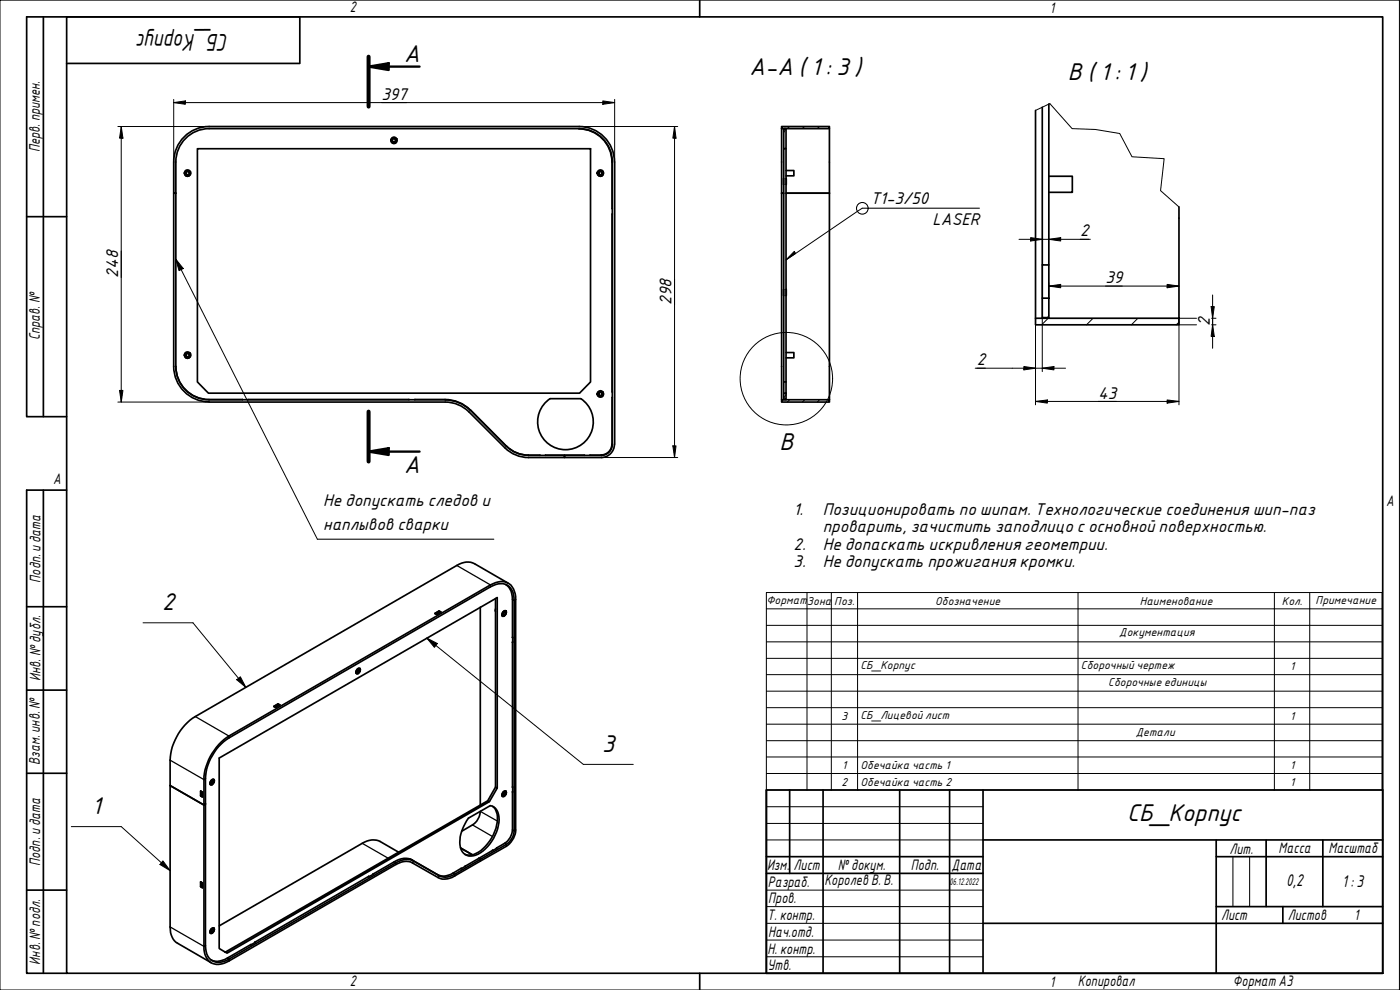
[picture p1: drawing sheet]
<svg xmlns="http://www.w3.org/2000/svg" width="420mm" height="297mm" viewBox="0 0 420 297" stroke-linecap="round" stroke-linejoin="round" font-family="sans-serif">
<g fill="none" stroke="#000" stroke-width=".3">
<path d="M235.9 38.6l-.7 1.1M236.3 38l.7 .6M240.8 38l.7 .6M245.3 38l.6 .6M314.6 95.5l-2 2M314.8 94.6l-.4 .7M328 95.5l-1.9 2M341.5 95.5l-2 2M353.8 96.7l-.8 .8M235.9 118.3l-.7 1.2M237 119.9l-.7 .7M241.5 119.9l-.7 .7"/>
<path d="M245.9 119.9l-.6 .7"/>
</g>
<g fill="none" stroke="#000" stroke-width=".51">
<path d="M62.7 38h111.1a10.6 10.6 0 0 1 10.6 10.6M62.7 38.6h111.1a10 10 0 0 1 10 10v84.7M62.8 38.6a10 10 0 0 0-10 10v61.4M62.8 38a10.6 10.6 0 0 0-10.7 10.6v9.4h.7h-.7v52M173.7 38.7a9.9 9.9 0 0 1 9.9 9.9M234.6 38h14.3v.6h-14.3zM234.6 38.6v81.3M235.2 38.6h.7v6h-.7zM248.9 38.6v81.3M310.8 33.1v62.4M314.8 31.2v48.3h-2v-47.3M55.4 51.5l.9-.5 .8 .5v.9l-.8 .5-.9-.5z"/>
<path d="M55.8 51.1h1l.5 .8-.5 .9h-1l-.5-.9zM59.2 44.6h118v70l-3.3 3.4h-111.4l-3.3-3.4zM117.4 41.6l.8-.5 .9 .5v1l-.9 .5-.8-.5zM117.7 41.3h1l.5 .8-.5 .9h-1l-.4-.9zM179.3 51.5l.9-.5 .8 .5v.9l-.8 .5-.9-.5zM179.7 51.1h1l.5 .8-.5 .9h-1l-.5-.9zM183.7 48.6l.1 14M184.5 48.6v84.7M234.6 58h.6M235.2 53.6v1.8M235.2 44.6v73.4M235.9 51.2h2.4v1.6h-2.4"/>
<path d="M235.9 53.6v1.8M235.9 44.6v70h-.7M235.9 58h13M314.8 52.9h7v4.8h-7M183.8 64.2v53.4M312.8 79.5v10M314.8 79.5v10M353.8 62.1v33.4h-43v2h43v-2M235.2 86.9v1.8M235.9 86.9v1.8M312.8 89.5h2v5.8h-2zM312.8 95.3v.2"/>
<path d="M314.8 95.3v.2M52.1 109.9a10.6 10.6 0 0 0 10.7 10.7M55.4 106l.9-.4 .8 .4v1l-.8 .6-.9-.6zM55.8 105.7h1l.5 .8-.5 .9h-1l-.5-.9zM62.7 119.9l70.9 .1a10.6 10.6 0 0 1 7.6 3.1M62.8 119.9a10 10 0 0 1-10-10 9.9 9.9 0 0 0 9.9 10h10.1M74.4 119.9h48.3M133.6 119.9a10.7 10.7 0 0 1 7.5 3.1l10.9 10.8a9.2 9.2 0 0 0 6.5 2.8h3.6M133.6 119.9h-9.1M165.1 119.6a8.4 8.4 0 0 0-1.7 12.5 8.4 8.4 0 0 0 12.6 0 8.4 8.4 0 0 0-1.7-12.5M165.1 119.6h9.2M179.3 117.7l.9-.5 .8 .5v1l-.8 .5-.9-.5z"/>
<path d="M179.7 117.4h1l.5 .8-.5 .8h-1l-.5-.8zM183.8 119.2l-.2 14a3.3 3.3 0 0 1-3.2 3.3M234.6 119.9h14.3v.7h-14.3zM235.2 118h.7v1.9h-.7zM235.2 119.9h.1M235.9 105.8h2.4v1.6h-2.4M235.9 114.6v3.4M235.9 119.9h.1M62.7 120.6h70.9a10 10 0 0 1 7.1 3M140.7 123.6l10.8 10.7a10 10 0 0 0 7.1 3M141.2 123l10.8 10.9M152 133.8a9.3 9.3 0 0 0 6.6 2.8"/>
<path d="M163.7 136.6h11.7M180.4 136.6h-3.4M183.8 133.3a3.3 3.3 0 0 1-3.4 3.3h-21.8M184.4 133.3a4 4 0 0 1-3.9 4h-11.1v-.7v.7h-10.8M148.7 179.6v56.5M151.8 175.4a5 5 0 0 1 2 4.5l.1 11.3M152.5 175l-10.1-5.9a5.2 5.2 0 0 0-5.3 .6l-78.5 45.3a16.5 16.5 0 0 0-7.5 13.1v50a5.4 5.4 0 0 0 2.2 4.9l10.1 5.8M131.1 184.3l1.1-.7-.4-.2-1.2 .7 .5 .3M131.8 183.3l-1.3 .8 .6 .3 1.2-.8-.5-.2M132.2 183.6v.1M144.1 182.2v59.3M148.7 182.7v.8"/>
<path d="M150.7 184.6v.2M150.9 183.6l.7-.4 .4 .4-.4 1-.7 .4-.3-.5zM151.1 183.7l.3-.3a.67 .67 0 0 1 .3 .9 .67 .67 0 0 1-.8 .3zM151.1 183.8l.3-.2a.48 .48 0 0 1 .2 .6 .48 .48 0 0 1-.6 .3zM151.2 184.8h.1M151.3 183.2l.6 .1v.8l-.6 .7h-.6v-.8zM151.8 184.1h.1M153.8 191.2v1.5M153.8 192.6h.1M153.8 192.6l.1 43.5M82.2 212l.5 .3M82.2 211.9l1.2-.6 .5 .2-1.2 .7"/>
<path d="M83.4 211.2l-1.2 .7 .5 .4 1.3-.8-.6-.2M83.9 211.5v.1M106.9 201.9v.1M107.1 200.8l.7-.3 .4 .4-.4 .9-.7 .4-.3-.5zM107.3 201l.3-.3a.67 .67 0 0 1 .3 .9 .67 .67 0 0 1-.8 .3zM107.3 201.1l.3-.2a.48 .48 0 0 1 .1 .6 .48 .48 0 0 1-.5 .2zM107.4 202l.1 .1M107.5 200.5l.6 .1v.8l-.6 .7-.6-.1v-.7zM108 201.3l.1 .1M51.1 235.7l10.1 5.8M60.2 238.8l.6 .3v-1.4l-.6-.4 .1 1.5M60.3 238.8l.5 .3"/>
<path d="M60.3 238.8v-1.4l.4 .3v1.4M60.3 237.4h.1M60.8 237.7h-.1M63.1 235.3v.1M63.3 234.2l.7-.5 .4 .5-.4 .9-.7 .5-.3-.5zM63.4 234.4l.4-.2a.48 .48 0 0 1 .1 .6 .48 .48 0 0 1-.5 .2zM63.6 235.4h.1M63.6 234.1l.2-.1a.64 .64 0 0 1 .3 .9 .64 .64 0 0 1-.9 .3v-.6zM63.7 233.9h.6v.8l-.6 .7h-.6v-.8zM64.2 234.7h.1M65.7 223.4l3-2.6 78.5-45.3a5 5 0 0 1 6.2 .1l.7 1.1 .6 2.3v70a6.1 6.1 0 0 1-2.7 4.9l-7.9 4.5v-.5v.5l-8.4 4.9-1.5 .4a3.5 3.5 0 0 1-2.7-.4l-7.7-4.4a4.8 4.8 0 0 0-5 .5l-50.1 28.9a4.6 4.6 0 0 1-6.5-.5l-.7-1.4-.3-1.6v-43.3l.5-.3-.5 .3v-7.6a16.8 16.8 0 0 1 4.5-10.5zM149.2 236.5v-57.2l-83.4 48.1v57.2l2.3 1.4 78.8-45.5-.5-.2-78.8 45.4"/>
<path d="M150.7 238.7v.2M150.9 237.7l.7-.4 .4 .5-.4 .9-.7 .4-.3-.5zM151.1 237.8l.3-.3a.67 .67 0 0 1 .3 .9 .67 .67 0 0 1-.8 .3zM151.1 237.9l.3-.2a.48 .48 0 0 1 .2 .6 .48 .48 0 0 1-.6 .3zM151.2 238.9h.1M151.3 237.3l.6 .1v.8l-.6 .7h-.6v-.8zM151.8 238.2h.1M153.8 236.1v1.5M153.8 237.6v11.4a5.1 5.1 0 0 1-2.4 4l-2.4 1.4M153.9 237.5l-.1 .1M119.6 255.7l-5.6-3.2a5.4 5.4 0 0 0-5.3 .5l-42.9 24.8M123.3 257.8l8.5 4.9 1.8 .5 2.2-.5 8.3-4.8"/>
<path d="M138.2 254.4l3.5 2.1M139.6 259.9l-1.2 .8M139.6 259.9v.1M140.6 245.5l6.5-3.8a3.7 3.7 0 0 1 2.7 4.2 12.8 12.8 0 0 1-7.1 10.7 3.5 3.5 0 0 1-4.7-3.8 13.2 13.2 0 0 1 2.6-7.3zM143.6 257.5l.5 .4M144.1 257.9l7.9-4.5a5.4 5.4 0 0 0 2.3-4.1v-69.2a4.6 4.6 0 0 0-3.3-5l-1.5 .1-2.3 .9-78.5 45.3a15.8 15.8 0 0 0-7 12.2v50.1a4.5 4.5 0 0 0 3.3 5h1.4l1.5-.5 50.9-29.3a5.2 5.2 0 0 1 5.3-.5M144.1 243.4a5.4 5.4 0 0 1-2.3 4.1l-3.2 1.9M146.4 240.3l2.3-4.2 .5 .4-2.3 4M147.8 255.1l.1 .1M147.8 241.9a5.3 5.3 0 0 1 1.2 5.7 12.6 12.6 0 0 1-6.9 8.8 3.9 3.9 0 0 1-2.6-.1M147.9 255.2l-8.3 4.7M149 254.4l-1.1 .8"/>
<path d="M149 254.4v.2M60.3 266l-.1-1.4 .6 .3v1.5l-.6-.3M60.3 264.7l.4 .2v1.4l-.4-.3zM60.3 264.7h.1M60.7 264.9h.1M60.8 266.2l-.1 .1M63.1 279.8v.2M63.3 278.8l.7-.4 .4 .4-.4 .9-.7 .4-.3-.5zM63.4 279l.4-.2a.48 .48 0 0 1 .1 .5 .48 .48 0 0 1-.5 .3zM63.6 280h.1M63.6 278.7l.2-.1a.67 .67 0 0 1 .3 .9 .67 .67 0 0 1-.9 .3v-.7zM63.7 278.4l.6 .1v.8l-.6 .7h-.6v-.8z"/>
<path d="M64.2 279.3h.1M110.6 263l.1 .1M110.7 263.1l-34.2 19.6M111.9 262.3l-1.2 .8M111.9 262.3v.1M138.4 260.6v.1M138.4 260.7v-.2a10.2 10.2 0 0 1-5.2 2.4l-1.9-.5-7.6-4.4a5.2 5.2 0 0 0-5.3 .6l-6.5 3.7M75.2 283.4l.1 .1M75.3 283.5l-8.6 4.6a3.9 3.9 0 0 1-3.4-.1M76.5 282.7l-1.2 .8M76.5 282.7v.1"/>
<circle cx="56.3" cy="52" r=".73"/>
<circle cx="56.3" cy="52" r=".48"/>
<circle cx="118.2" cy="42.1" r=".73"/>
<circle cx="118.2" cy="42.1" r=".48"/>
<circle cx="180.2" cy="52" r=".73"/>
<circle cx="180.2" cy="52" r=".48"/>
<circle cx="56.3" cy="106.6" r=".73"/>
<circle cx="56.3" cy="106.6" r=".48"/>
<circle cx="180.2" cy="118.2" r=".73"/>
<circle cx="180.2" cy="118.2" r=".48"/>
</g>
<g fill="none" stroke="#000" stroke-width=".38">
<path d="M137.1 169.7l10.1 5.8v.6M153.8 179.9l.5 .2 .4-.2M58.6 215l10.1 5.8v.6M51.1 228.1l10.1 5.8 .5-.3M108.7 253l7.8 4.5M118.3 258.6l.5 .3v.5M124.1 258.4l-.3 .5M141.8 247.5l6 3.5M144.1 243.4l5.2 3M151.4 253l.6 .4v.5M153.8 249l.5 .3 .4-.3M51.1 278.1l10.1 5.9 .5-.3"/>
<path d="M131.8 262.7l-.3 .6M136 262l.5 .3v.5M68.2 287.5l.5 .3v.5"/>
</g>
<path d="M310.8 33.1l4.3-2 6.7 7.5 6.9 .2 7.3 1.3 3.7 6.9 9.7 .6-1.1 9.6 5.5 4.9" fill="none" stroke="#000" stroke-width=".3"/>
<path d="M110.6 17v15M110.6 123.5v15" fill="none" stroke="#000" stroke-width="1.2"/>
<path d="M110.6 20l6-1v2zM110.6 20h15.3M110.6 135.5l6-1v2zM110.6 135.5h15.3" fill="none" stroke="#000" stroke-width=".7"/>
<g fill="#000">
<path d="M110.6 20l6-1v2z" fill-rule="evenodd"/>
<path d="M110.6 135.5l6-1v2z" fill-rule="evenodd"/>
</g>
<circle cx="236" cy="113.6" r="13.9" fill="none" stroke="#000" stroke-width=".3"/>
<path d="M20 5.1h395v286.9h-395zM210 0v5.1M210 292v5" fill="none" stroke="#000" stroke-width=".51"/>
<path d="M0 0h420v297h-420z" fill="none" stroke="#000" stroke-width=".3"/>
<g fill="none" stroke="#000" stroke-width=".51">
<path d="M230 237h185v55h-185zM237 237v25.1M247 237v55M270 237v55M285 237v55M295 237v55M230 257h65M295 252h120M365 257h50M365 252v40M380 252v20M397 252v20"/>
<path d="M230 262.1h65M295 277h120M365 272h50M385 272v5"/>
</g>
<path d="M230 242h65M230 247.1h65M230 252h65M370 257v15M375 257v15M230 267.1h65M230 272h65M230 277h65M230 282.1h65M230 287.1h65" fill="none" stroke="#000" stroke-width=".3"/>
<path d="M13 5.1v119.9M20 19h70v-13.9h-82v119.9h12M8 65h12M13 147.1v144.9M20 147.1h-12v144.9h12M8 182h12M8 207.1h12M8 232h12M8 267.1h12" fill="none" stroke="#000" stroke-width=".51"/>
<g fill="none" stroke="#000" stroke-width=".3">
<path d="M35.4 38h27.3M36.4 38l.5 3.5h-1zM36.4 38v82.6M52.1 30.8l3.5-.5v1zM52.1 30.8h132.4M52.1 29.8v28.2M173.8 38h29.6M180.9 30.3l3.6 .5-3.6 .5zM184.5 29.8v18.8M202.4 38l.5 3.5h-1zM202.4 38v99.3M305.8 71.8h21.4"/>
<path d="M309.3 71.3l3.5 .5-3.5 .5zM312.8 79.5v32M314.8 71.8l3.5-.5v1zM324.2 71.8h2.5M310.8 95.5v26M314.8 85.8l3.5-.5v1zM314.8 85.8h39M314.8 84.8v4.7M350.3 85.3l3.5 .5-3.5 .5zM353.8 97.5h5.3M359.1 95.5h-5.3v26M363.5 92h.9l-.5 3.5z"/>
<path d="M363.6 95.5h1.3M363.6 97.5h1.3M363.9 97.5l.5 3.5h-.9zM363.9 88.5v16M35.9 117.1h1l-.5 3.5zM292.7 110.5h27.1M307.3 110l3.5 .5-3.5 .5zM312.8 110.5l3.5-.5v1zM35.4 120.6h27.3M180.5 137.3h22.9M201.9 133.8h1l-.5 3.5zM310.8 120.4l3.5-.4v1z"/>
<path d="M310.8 120.4h43M350.3 120l3.5 .4-3.5 .6z"/>
</g>
<g fill="#000">
<path d="M52.1 30.8l3.5-.5v1z" fill-rule="evenodd"/>
<path d="M180.9 30.3l3.6 .5-3.6 .5z" fill-rule="evenodd"/>
<path d="M36.4 38l.5 3.5h-1z" fill-rule="evenodd"/>
<path d="M202.4 38l.5 3.5h-1z" fill-rule="evenodd"/>
<path d="M309.3 71.3l3.5 .5-3.5 .5z" fill-rule="evenodd"/>
<path d="M314.8 71.8l3.5-.5v1z" fill-rule="evenodd"/>
<path d="M314.8 85.8l3.5-.5v1z" fill-rule="evenodd"/>
<path d="M350.3 85.3l3.5 .5-3.5 .5z" fill-rule="evenodd"/>
<path d="M363.5 92h.9l-.5 3.5z" fill-rule="evenodd"/>
<path d="M35.9 117.1h1l-.5 3.5z" fill-rule="evenodd"/>
<path d="M307.3 110l3.5 .5-3.5 .5z" fill-rule="evenodd"/>
<path d="M312.8 110.5l3.5-.5v1z" fill-rule="evenodd"/>
<path d="M363.9 97.5l.5 3.5h-.9z" fill-rule="evenodd"/>
<path d="M201.9 133.8h1l-.5 3.5z" fill-rule="evenodd"/>
<path d="M310.8 120.4l3.5-.4v1z" fill-rule="evenodd"/>
<path d="M350.3 120l3.5 .4-3.5 .6z" fill-rule="evenodd"/>
</g>
<g fill="none" stroke="#000" stroke-width=".3">
<path d="M52.8 77.8l2.2 2.8-1.3 .6zM52.8 77.8l42.4 84M257.3 63.4l-18.5 12.7-.4-.7-2.5 2.6 2.9-1.9-2.9 1.9M230 177.8h184.8v59.2h-184.8zM242.2 177.8v59.2M249.5 177.8v59.2M257.4 177.8v59.2M323.5 177.8v59.2M382.5 177.8v59.2M393.1 177.8v59.2M42.9 186.9h15l15.9 19.3M128.1 191.4l3.2 1.7-.9 1.1z"/>
<path d="M128.1 191.4l47 37.9h15M230 182.7h184.8M230 187.6h184.8M230 192.6h184.8M230 197.5h184.8M71.1 203.9l1-.8 1.7 3.1zM230 202.4h184.8M230 207.4h184.8M230 212.3h184.8M230 217.3h184.8M230 222.2h184.8M230 227.1h184.8"/>
<path d="M230 232.1h184.8M21.4 248h15l14.7 13.2M48.9 258.3l2.2 2.9-3.1-1.8z"/>
</g>
<g fill="#000">
<path d="M238.4 75.4l.4 .7-2.9 1.9z" fill-rule="evenodd"/>
<path d="M52.8 77.8l2.2 2.8-1.3 .6z" fill-rule="evenodd"/>
<path d="M128.1 191.4l3.2 1.7-.9 1.1z" fill-rule="evenodd"/>
<path d="M71.1 203.9l1-.8 1.7 3.1z" fill-rule="evenodd"/>
<path d="M48.9 258.3l2.2 2.9-3.1-1.8z" fill-rule="evenodd"/>
</g>
<path d="M258.8 62.5l-1.5 .9" fill="none" stroke="#000" stroke-width=".3"/>
<g fill="none" stroke="#000" stroke-width=".32">
<path d="M258.8 62.5h35.1M95.2 161.8h53"/>
<circle cx="258.8" cy="62.5" r="1.75"/>
</g>
<g font-size="7">
<text x="68.6" y="10.3" transform="rotate(180 68.6 10.3)">СБ_Корпус</text>
<text x="121.3" y="18.5">A</text>
<text x="225" y="22.6">A-A (1: 3 )</text>
<text x="320.5" y="24.1">B (1: 1)</text>
<text x="233.9" y="135">B</text>
<text x="121.3" y="142">A</text>
<text x="48.6" y="183.1">2</text>
<text x="180.7" y="225.6">3</text>
<text x="27.6" y="244.3">1</text>
<text x="338.3" y="246.2">СБ_Корпус</text>
</g>
<g font-size="4.9">
<text x="114.5" y="29.9">397</text>
<text x="261.2" y="61.1">Т1-3/50</text>
<text x="279.8" y="67.4">LASER</text>
<text x="324.2" y="70.9">2</text>
<text x="35.5" y="83.3" transform="rotate(-90 35.5 83.3)">248</text>
<text x="331.8" y="84.9">39</text>
<text x="201.5" y="91.4" transform="rotate(-90 201.5 91.4)">298</text>
<text x="363.1" y="97.8" transform="rotate(-90 363.1 97.8)">2</text>
<text x="293.2" y="109.6">2</text>
<text x="329.6" y="119.6">43</text>
<text x="97" y="151.9">Не допускать следов и</text>
<text x="238.2" y="154.5">1.</text>
<text x="247" y="154.5">Позиционировать по шипам. Технологические соединения шип-паз</text>
<text x="97" y="159">наплывов сварки</text>
<text x="247" y="159.8">проварить, зачистить заподлицо с основной поверхностью.</text>
<text x="238.2" y="165">2.</text>
<text x="247" y="165">Не допаскать искривления геометрии.</text>
<text x="238.2" y="170.2">3.</text>
<text x="247" y="170.2">Не допускать прожигания кромки.</text>
<text x="386" y="265.9">0,2</text>
<text x="402.8" y="266.2">1: 3</text>
</g>
<g font-size="4.4">
<text x="105" y="3.7">2</text>
<text x="315" y="3.8">1</text>
<text x="11.9" y="45.6" transform="rotate(-90 11.9 45.6)">Перв. примен.</text>
<text x="12" y="102.2" transform="rotate(-90 12 102.2)">Справ. №</text>
<text x="16" y="145.2">A</text>
<text x="416" y="151.7">A</text>
<text x="12.2" y="174.8" transform="rotate(-90 12.2 174.8)">Подп. идата</text>
<text x="12.2" y="204.3" transform="rotate(-90 12.2 204.3)">Инв. №дубл.</text>
<text x="12" y="229.5" transform="rotate(-90 12 229.5)">Взам. инв. №</text>
<text x="369" y="256.1">Лит.</text>
<text x="383.7" y="256.1">Масса</text>
<text x="398.7" y="256.1">Масштаб</text>
<text x="12.1" y="259.8" transform="rotate(-90 12.1 259.8)">Подп. идата</text>
<text x="230.2" y="261.1">Изм.</text>
<text x="238.2" y="261.1">Лист</text>
<text x="251.5" y="261">№докум.</text>
<text x="273.4" y="261.2">Подп.</text>
<text x="285.6" y="261.2">Дата</text>
<text x="230.4" y="266.1">Разраб.</text>
<text x="247.4" y="265.7">Королев В. В.</text>
<text x="230.6" y="271.1">Пров.</text>
<text x="230.3" y="276.1">Т. контр.</text>
<text x="230.5" y="281.1">Нач.отд.</text>
<text x="366.5" y="276.1">Лист</text>
<text x="386.5" y="276.1">Листов</text>
<text x="406.4" y="276">1</text>
<text x="230.4" y="286.1">Н. контр.</text>
<text x="12.1" y="289.4" transform="rotate(-90 12.1 289.4)">Инв. №подл.</text>
<text x="230.3" y="291.1">Утв.</text>
<text x="105" y="295.9">2</text>
<text x="315" y="296.1">1</text>
<text x="323.5" y="295.8">Копировал</text>
<text x="370" y="295.8">Формат А3</text>
</g>
<g font-size="3.3">
<text x="230" y="181.1">Формат</text>
<text x="242.2" y="181.4">Зона</text>
<text x="250.4" y="181.4">Поз.</text>
<text x="280.7" y="181.4">Обозначение</text>
<text x="342.1" y="181.4">Наименование</text>
<text x="384.7" y="181.4">Кол.</text>
<text x="394.8" y="181.1">Примечание</text>
<text x="335.9" y="190.9">Документация</text>
<text x="258.3" y="200.8">СБ_Корпус</text>
<text x="324.4" y="200.8">Сборочный чертеж</text>
<text x="387.2" y="201.2">1</text>
<text x="332.6" y="205.8">Сборочные единицы</text>
<text x="258.3" y="215.6">СБ_Лицевой лист</text>
<text x="252.5" y="216">3</text>
<text x="340.9" y="220.8">Детали</text>
<text x="387.2" y="216">1</text>
<text x="252.8" y="230.8">1</text>
<text x="258.3" y="230.8">Обечайка часть 1</text>
<text x="387.2" y="230.8">1</text>
<text x="252.5" y="235.8">2</text>
<text x="258.3" y="235.8">Обечайка часть 2</text>
<text x="387.2" y="235.8">1</text>
</g>
<text font-size="2.8" x="285" y="265.5">06.12.2022</text>
</svg>
